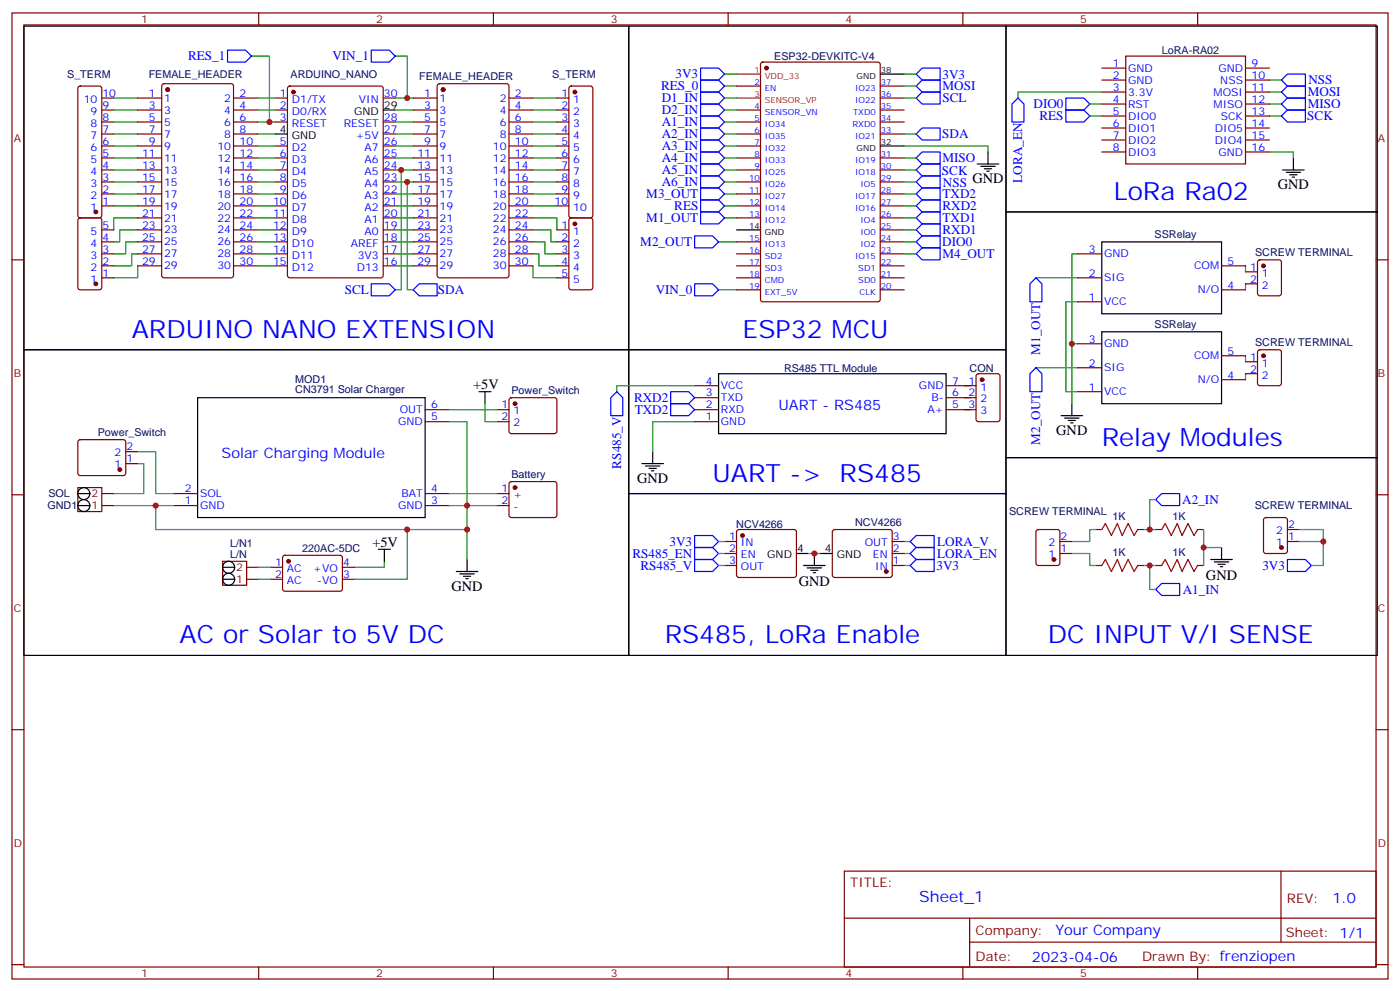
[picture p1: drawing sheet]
<svg xmlns="http://www.w3.org/2000/svg" width="412mm" height="292mm" viewBox="0 0 412 292" stroke-linecap="round" stroke-linejoin="round" font-family="sans-serif">
<g fill="none" stroke="#870000" stroke-width=".35">
<path d="M3.5 3.8h405.4v284.3h-405.4zM7.1 7.3h398.2v277.3h-398.2zM76.2 3.8v3.5M145.3 3.8v3.5M214.5 3.8v3.5M224.2 18.5l.5-.2h33.9l.6 .4 .1 69.4-.5 .7h-34.1l-.6-.4-.1-69.4zM283.6 3.8v3.5M331.6 16.5h35.3v31.8h-35.3zM352.8 3.8v3.5M23.2 25.5l.4-.2h5.7l.5 .2 .2 .5v37.4l-.2 .5-.5 .2h-5.7l-.5-.2-.2-.5v-37.4zM30 39.4h3.5M30 35.9h3.5"/>
<path d="M30 32.4h3.5M30 28.9h3.5M40.6 39.4h7M40.6 35.9h7M40.6 32.4h7M40.6 28.9h7M47.9 24.8l.4-.2h19.8l.6 .5 .1 56-.5 .6-20 .1-.6-.5-.1-56zM68.8 39.4h7M68.8 35.9h7M68.8 32.4h7M68.8 28.9h7M81.1 35.9h3.6"/>
<path d="M81.1 32.4h3.6M81.1 28.9h3.6M84.9 25.5l.5-.2h26.8l.6 .5 .1 55.3-.5 .6-27 .1-.7-.5v-55.3zM112.9 39.4h3.5M112.9 35.9h3.5M112.9 28.9h3.5M121.7 39.4h7.1M121.7 35.9h7.1M121.7 32.4h7.1M121.7 28.9h7.1M129 24.8l.5-.2h19.7l.7 .5v56l-.4 .6-20 .1-.7-.5v-56zM149.9 39.4h7.1"/>
<path d="M149.9 35.9h7.1M149.9 32.4h7.1M149.9 28.9h7.1M164 39.4h3.6M164 35.9h3.6M164 32.4h3.6M164 28.9h3.6M167.8 25.5l.5-.2h5.6l.5 .2 .2 .5v37.4l-.2 .5-.5 .2h-5.6l-.5-.2-.2-.5v-37.4zM217 39.4h7M217 35.9h7M217 32.4h7M217 25.3h7"/>
<path d="M259.3 39.4h7M259.3 35.9h7M259.3 32.4h7M259.3 28.9h7M259.3 25.3h7M324.6 20h7M324.6 23.6h7M324.6 27.1h7M324.6 30.6h7M324.6 34.1h7M324.6 37.7h7M366.9 20h7"/>
<path d="M366.9 23.6h7M366.9 27.1h7M366.9 30.6h7M366.9 34.1h7M366.9 37.7h7M30 57.1h3.5M30 53.6h3.5M30 50h3.5M30 46.5h3.5M30 43h3.5M40.6 57.1h7M40.6 53.6h7"/>
<path d="M40.6 50h7M40.6 46.5h7M40.6 43h7M68.8 57.1h7M68.8 53.6h7M68.8 50h7M68.8 46.5h7M68.8 43h7M81.1 57.1h3.6M81.1 53.6h3.6M81.1 50h3.6M81.1 46.5h3.6"/>
<path d="M81.1 43h3.6M112.9 57.1h3.5M112.9 53.6h3.5M112.9 50h3.5M112.9 46.5h3.5M112.9 43h3.5M121.7 57.1h7.1M121.7 53.6h7.1M121.7 50h7.1M121.7 46.5h7.1M121.7 43h7.1M149.9 57.1h7.1"/>
<path d="M149.9 53.6h7.1M149.9 50h7.1M149.9 46.5h7.1M149.9 43h7.1M164 57.1h3.6M164 53.6h3.6M164 50h3.6M164 46.5h3.6M164 43h3.6M217 57.1h7M217 53.6h7M217 50h7"/>
<path d="M217 46.5h7M217 43h7M259.3 57.1h7M259.3 53.6h7M259.3 50h7M259.3 46.5h7M324.6 41.2h7M324.6 44.7h7M366.9 41.2h7M366.9 44.7h7M3.5 76.5h3.6M23.2 64.3l.4-.2h5.7l.6 .5 .1 20-.5 .6-5.9 .1-.6-.5-.1-20z"/>
<path d="M30 78.2h3.5M30 74.7h3.5M30 71.2h3.5M30 67.7h3.5M30 60.6h3.5M40.6 78.2h7M40.6 74.7h7M40.6 71.2h7M40.6 67.7h7M40.6 60.6h7M40.6 64.1h7M68.8 78.2h7"/>
<path d="M68.8 74.7h7M68.8 71.2h7M68.8 67.7h7M68.8 60.6h7M68.8 64.1h7M81.1 78.2h3.6M81.1 74.7h3.6M81.1 71.2h3.6M81.1 67.7h3.6M81.1 60.6h3.6M81.1 64.1h3.6M112.9 78.2h3.5"/>
<path d="M112.9 74.7h3.5M112.9 71.2h3.5M112.9 67.7h3.5M112.9 60.6h3.5M112.9 64.1h3.5M121.7 78.2h7.1M121.7 74.7h7.1M121.7 71.2h7.1M121.7 67.7h7.1M121.7 60.6h7.1M121.7 64.1h7.1M149.9 78.2h7.1"/>
<path d="M149.9 74.7h7.1M149.9 71.2h7.1M149.9 67.7h7.1M149.9 60.6h7.1M149.9 64.1h7.1M164 78.2h3.6M164 74.7h3.6M164 71.2h3.6M164 67.7h3.6M164 60.6h3.6M167.8 64.3l.5-.2h5.6l.7 .5v20l-.4 .6-5.9 .1-.7-.5v-20zM217 78.2h7"/>
<path d="M217 74.7h7M217 71.2h7M217 60.6h7M217 64.1h7M259.3 78.2h7M259.3 74.7h7M259.3 71.2h7M259.3 67.7h7M259.3 60.6h7M259.3 64.1h7M317.5 74.7h7.1M359.8 78.2h7.1"/>
<path d="M370.7 76.7l.4-.2h5.7l.6 .4 .1 9.5-.5 .6-5.9 .1-.6-.5-.1-9.4zM405.3 76.5h3.6M30 81.8h3.5M164 81.8h3.6M217 81.8h7M217 85.3h7M259.3 81.8h7M259.3 85.3h7M317.5 81.8h7.1M317.5 88.8h7.1M359.8 85.3h7.1M366.9 80h3.5"/>
<path d="M366.9 83.5h3.5M317.5 115.3h7.1M317.5 108.2h7.1M317.5 101.2h7.1M359.8 111.8h7.1M359.8 104.7h7.1M366.9 106.5h3.5M366.9 110h3.5M370.7 103.1l.4-.2h5.7l.6 .5 .1 9.4-.5 .7h-5.9l-.6-.4-.1-9.5zM3.5 145.6h3.6M405.3 145.6h3.6M3.5 214.8h3.6"/>
<path d="M405.3 214.8h3.6M248.7 256.4h156.6v28.2h-156.6zM377.3 256.4v20.9M248.7 270.2h156.5M285.6 277.3h119.6M285.6 270.2v14.2M3.5 283.9h3.6M76.2 284.6v3.5M145.3 284.6v3.5M214.5 284.6v3.5M283.6 284.6v3.5M352.8 284.6v3.5"/>
<path d="M405.3 283.9h3.6"/>
</g>
<g fill="none" stroke="#00f" stroke-width=".35">
<path d="M67 14.7h5.3l1.8 1.8-1.8 1.8h-5.3zM109.4 14.7h5.3l1.7 1.8-1.7 1.8h-5.3zM206.4 23.6h5.3l1.7 1.7-1.7 1.8h-5.3zM271.6 23.6h5.3v3.5h-5.3l-1.7-1.8zM271.6 27.1h5.3v3.5h-5.3l-1.7-1.7zM271.6 37.7h5.3v3.5h-5.3l-1.7-1.8zM314 28.9h5.3l1.7 1.7-1.7 1.8h-5.3zM314 32.4h5.3l1.7 1.7-1.7 1.8h-5.3zM377.5 23.6l1.7-1.8h5.3v3.5h-5.3zM377.5 34.1l1.7-1.7h5.3v3.5h-5.3zM377.5 27.1l1.7-1.8h5.3v3.6h-5.3zM377.5 30.6l1.7-1.7h5.3v3.5h-5.3z"/>
<path d="M206.4 55.3h5.3l1.7 1.8-1.7 1.7h-5.3zM206.4 58.8h5.3l1.7 1.8-1.7 1.8h-5.3zM269.9 50l1.7-1.7h5.3v3.5h-5.3zM271.6 51.8h5.3v3.5h-5.3l-1.7-1.7zM271.6 44.7h5.3v3.6h-5.3l-1.7-1.8zM204.6 69.4h5.3l1.8 1.8-1.8 1.8h-5.3zM206.4 62.4h5.3l1.7 1.7-1.7 1.8h-5.3zM269.9 74.7l1.7-1.7h5.3v3.5h-5.3zM271.6 69.4h5.3v3.6h-5.3l-1.7-1.8zM109.4 83.5h5.3l1.7 1.8-1.7 1.8h-5.3zM121.7 85.3l1.8-1.8h5.3v3.6h-5.3zM204.6 83.5h5.3l1.8 1.8-1.8 1.8h-5.3z"/>
<path d="M305.2 81.8l1.7 1.7v5.3h-3.5v-5.3zM305.2 108.2l1.7 1.8v5.3h-3.5v-5.3z"/>
</g>
<g fill="none" stroke="#008700" stroke-width=".35">
<path d="M74.1 16.5h5.3v19.4M116.4 16.5h3.5v12.4M33.5 35.9h7.1M33.5 39.4h7.1M33.5 32.4h7.1M33.5 28.9h7.1M75.8 35.9h5.3M75.8 39.4h5.3M75.8 32.4h5.3M75.8 28.9h5.3M116.4 35.9h5.3M116.4 39.4h5.3"/>
<path d="M116.4 32.4h5.3M116.4 28.9h5.3M157 35.9h7M157 39.4h7M157 32.4h7M157 28.9h7M213.4 25.3h3.6M266.3 39.4h3.6M266.3 28.9h3.6M266.3 25.3h3.6M321 34.1h3.6M321 30.6h3.6"/>
<path d="M373.9 34.1h3.6M373.9 30.6h3.6M373.9 27.1h3.6M373.9 23.6h3.6M33.5 57.1h7.1M33.5 53.6h7.1M33.5 50h7.1M33.5 46.5h7.1M33.5 43h7.1M75.8 57.1h5.3M75.8 53.6h5.3M75.8 50h5.3"/>
<path d="M75.8 46.5h5.3M75.8 43h5.3M116.4 57.1h5.3M116.4 53.6h5.3M116.4 50h5.3M116.4 46.5h5.3M116.4 43h5.3M118.2 50v35.3h-1.8M119.9 53.6v31.7h1.8M157 57.1h7M157 53.6h7M157 50h7"/>
<path d="M157 46.5h7M157 43h7M213.4 57.1h3.6M266.3 53.6h3.6M266.3 50h3.6M266.3 46.5h3.6M33.5 60.6h7.1M40.6 78.2v3.6h-7.1M40.6 74.7h-1.8v3.5h-5.3M40.6 71.2h-3.6v3.5h-3.5M40.6 67.7h-5.3v3.5h-1.8M40.6 64.1h-7.1v3.6"/>
<path d="M75.8 60.6h5.3M75.8 64.1h5.3M75.8 67.7h5.3M75.8 71.2h5.3M75.8 74.7h5.3M75.8 78.2h5.3M116.4 60.6h5.3M116.4 64.1h5.3M116.4 67.7h5.3M116.4 71.2h5.3M116.4 74.7h5.3M116.4 78.2h5.3"/>
<path d="M157 78.2v3.6h7M157 74.7h1.7v3.5h5.3M157 71.2h3.5v3.5h3.5M157 67.7h5.3v3.5h1.7M157 64.1h7v3.6M157 60.6h7M211.7 71.2h5.3M213.4 60.6h3.6M213.4 64.1h3.6M266.3 71.2h3.6M266.3 74.7h3.6M317.5 74.7h-1.8v26.5h1.8"/>
<path d="M366.9 78.2v1.8M211.7 85.3h5.3M305.2 81.8h12.3M317.5 88.8h-3.5v26.5h3.5M366.9 83.5v1.8M305.2 108.2h12.3M366.9 104.7v1.8M366.9 110v1.8M113.2 165.2v1.8h-8.8"/>
</g>
<g fill="#870000" stroke="#870000" stroke-width=".35">
<circle cx="28.2" cy="83.5" r=".53"/>
<circle cx="169.3" cy="65.9" r=".53"/>
<circle cx="28.2" cy="62.4" r=".53"/>
<circle cx="169.3" cy="27.1" r=".53"/>
<circle cx="86.4" cy="27.1" r=".53"/>
<circle cx="130.5" cy="26.4" r=".53"/>
<circle cx="49.4" cy="26.4" r=".53"/>
<circle cx="372.2" cy="104.7" r=".53"/>
<circle cx="372.2" cy="78.2" r=".53"/>
<circle cx="225.8" cy="20" r=".53"/>
</g>
<path d="M81.1 39.4h3.6M112.9 32.4h3.5M259.3 21.8h7M259.3 43h7M217 67.7h7M324.6 71.2h35.2v21.2h-35.2zM324.6 97.6h35.2v21.2h-35.2zM111.4 161.7h3.6M113.2 161.7v3.5" fill="none" stroke="#000" stroke-width=".35"/>
<path d="M217 21.8h7M217 28.9h7" fill="none" stroke="#f00" stroke-width=".35"/>
<path d="M22.9 143.5h7.1v7.1h-7.1z" fill="#fff" stroke="#800000" stroke-width=".35"/>
<path d="M30 148.8h3.5M30 145.3h3.5" fill="none" stroke="#800000" stroke-width=".35"/>
<g fill="none" stroke="#000" stroke-width=".35">
<path d="M141.1 115.3h3.5M142.9 115.3v3.5M22.9 148.8h3.6M22.9 145.3h3.6M134.4 168.2h6.4M135.5 168.9h4.2M136.5 169.6h2.1M137.2 170.3h.7M137.6 164.7v3.5"/>
<circle cx="24.7" cy="148.8" r="1.76"/>
<circle cx="24.7" cy="145.3" r="1.76"/>
</g>
<path d="M79.7 167h3.5M79.7 170.5h3.5M83.5 163.6l.4-.2 16.5 .1 .5 .6-.1 9.5-.6 .4h-16.5l-.5-.7v-9.2zM100.9 167h3.5M100.9 170.5h3.5" fill="none" stroke="#870000" stroke-width=".35"/>
<circle cx="85" cy="165.2" r=".53" fill="#870000" stroke="#870000" stroke-width=".35"/>
<path d="M65.6 165.2h7v7.1h-7z" fill="#fff" stroke="#800000" stroke-width=".35"/>
<path d="M72.6 170.5h3.6M72.6 167h3.6" fill="none" stroke="#800000" stroke-width=".35"/>
<g fill="none" stroke="#000" stroke-width=".35">
<path d="M7.1 7.7h178.1v95.2h-178.1zM185.2 7.7h111.1v95.2h-111.1zM296.3 7.7h109.4v54.7h-109.4zM287.9 48.3h6.3M288.9 49h4.3M290 49.7h2.1M290.7 50.4h.7M291 44.7v3.6M377.8 50h6.4M378.9 50.7h4.2M379.9 51.4h2.2M380.6 52.1h.8"/>
<path d="M381 46.5v3.5M296.3 62.4h109.4v72.3h-109.4zM7.1 102.9h178.1v90h-178.1zM58.2 117.1h67v35.2h-67zM185.2 102.9h111.1v42.4h-111.1zM211.7 110h67v17.6h-67zM315.7 118.8v3.5M189.1 136.5h6.3M190.1 137.2h4.3M191.2 137.9h2.1M191.9 138.6h.7M192.3 132.9v3.6"/>
<path d="M296.3 134.7h109.4v58.2h-109.4zM312.6 122.3h6.3M313.6 123h4.3M314.7 123.8h2.1M315.4 124.5h.7M185.2 145.3h111.1v47.6h-111.1zM65.6 170.5h3.5M65.6 167h3.5M234.6 162.9h3.5M236.7 166.4h6.4M237.8 167.1h4.2M238.8 167.9h2.1"/>
<path d="M239.5 168.6h.7M239.9 162.9v3.5M241.7 162.9h3.5M356.7 164.7h6.3M357.7 165.4h4.2M358.8 166.1h2.1M359.5 166.8h.7M359.8 161.1v3.6"/>
<circle cx="67.4" cy="167" r="1.76"/>
<circle cx="67.4" cy="170.5" r="1.76"/>
</g>
<g fill="none" stroke="#870000" stroke-width=".35">
<path d="M150.2 117.3l.4-.2h12.7l.5 .2 .2 .5v9.4l-.7 .4h-12.9l-.5-.7v-9.1zM204.6 113.5h7.1M204.6 117.1h7.1M278.7 113.5h8.8M278.7 117.1h8.8M287.7 110.2l.5-.2h5.7l.6 .4 .1 13-.5 .7h-5.9l-.6-.5-.1-12.9zM23.2 129.6l.4-.2h12.7l.5 .2 .2 .5v9.5l-.7 .4-12.9-.1-.5-.6v-9.2zM37 136.5h3.6M37 132.9h3.6M125.2 120.6h7.1M125.2 124.1h7.1M146.4 120.6h3.5"/>
<path d="M146.4 124.1h3.5M204.6 120.6h7.1M204.6 124.1h7.1M278.7 120.6h8.8M51.2 145.3h7M51.2 148.8h7M125.2 145.3h7.1M125.2 148.8h7.1M146.4 145.3h3.5M146.4 148.8h3.5M150.2 142l.4-.3h12.7l.5 .3 .2 .5v9.4l-.7 .4h-12.9l-.5-.7v-9.1zM213.4 159.4h3.6"/>
<path d="M217.2 156.1l.5-.2h16.2l.5 .2 .2 .5v12.7l-.2 .5-.5 .2h-16.2l-.5-.3-.2-.4v-12.7zM245.4 156.1l.5-.2h16.2l.5 .2 .2 .5v12.7l-.2 .5-.5 .2h-16.2l-.5-.3-.2-.4v-12.7zM262.8 159.4h3.5M305.4 156.1l.5-.2h5.6l.7 .4v9.4l-.5 .7h-5.8l-.7-.4v-9.4zM312.2 159.4h3.5M322.8 155.9h1.8M335.1 155.9h1.8M340.4 155.9h1.8M352.8 155.9h1.7M372.4 152.5l.5-.2h5.6l.7 .5v9.4l-.4 .7h-5.9l-.7-.4v-9.5zM379.2 159.4h3.6M379.2 155.9h3.6"/>
<path d="M213.4 166.4h3.6M213.4 162.9h3.6M262.8 166.4h3.5M262.8 162.9h3.5M312.2 162.9h3.5M322.8 166.4h1.8M335.1 166.4h1.8M340.4 166.4h1.8M352.8 166.4h1.7"/>
</g>
<g fill="#870000" stroke="#870000" stroke-width=".35">
<circle cx="151.7" cy="143.5" r=".53"/>
<circle cx="151.7" cy="118.8" r=".53"/>
<circle cx="35.3" cy="138.2" r=".53"/>
<circle cx="289.3" cy="111.8" r=".53"/>
<circle cx="218.7" cy="157.6" r=".53"/>
<circle cx="261.1" cy="168.2" r=".53"/>
<circle cx="310.4" cy="164.7" r=".53"/>
<circle cx="377.5" cy="161.1" r=".53"/>
</g>
<g fill="none" stroke="#008700" stroke-width=".35">
<path d="M213.4 21.8h3.6M213.4 28.9h3.6M213.4 32.4h3.6M213.4 35.9h3.6M213.4 39.4h3.6M266.3 21.8h3.6M324.6 27.1h-24.7v1.8M213.4 43h3.6M213.4 46.5h3.6M213.4 50h3.6M213.4 53.6h3.6M266.3 43h24.7v1.7"/>
<path d="M266.3 57.1h3.6M373.9 44.7h7.1v1.8M266.3 60.6h3.6M266.3 67.7h3.6M266.3 64.1h3.6M142.9 118.8v5.3h3.5M204.6 113.5h-22.9v1.8M315.7 101.2v17.6M40.6 132.9h5.3v12.4h5.3M40.6 136.5h1.7v8.8h-8.8M132.3 124.1h5.3v40.6M132.3 120.6h14.1"/>
<path d="M204.6 124.1h-12.3v8.8M33.5 148.8h12.4M51.2 148.8h-5.3v7.1h74v14.6h-15.5M119.9 155.9h17.7M132.3 145.3h14.1M132.3 148.8h14.1M211.7 159.4h1.7M266.3 159.4h1.8M322.8 155.9h-1.8v3.5h-5.3M336.9 155.9h3.5M340.4 147h-1.7v8.9M354.5 155.9v10.5"/>
<path d="M382.8 155.9h7v10.5h-3.5M382.8 159.4h7M76.2 167h3.5M76.2 170.5h3.5M211.7 166.4h1.7M211.7 162.9h1.7M238.1 162.9h3.6M266.3 166.4h1.8M266.3 162.9h1.8M315.7 162.9h5.3v3.5h1.8M336.9 166.4h3.5M338.7 166.4v7.1h1.7"/>
<path d="M354.5 161.1h5.3"/>
</g>
<g fill="none" stroke="#00f" stroke-width=".35">
<path d="M206.4 20h5.3l1.7 1.8-1.7 1.8h-5.3zM206.4 27.1h5.3l1.7 1.8-1.7 1.7h-5.3zM206.4 30.6h5.3l1.7 1.8-1.7 1.7h-5.3zM206.4 34.1h5.3l1.7 1.8-1.7 1.8h-5.3zM206.4 37.7h5.3l1.7 1.7-1.7 1.8h-5.3zM269.9 21.8l1.7-1.8h5.3v3.6h-5.3zM298.1 30.6l1.8-1.7 1.7 1.7v5.3h-3.5zM206.4 41.2h5.3l1.7 1.8-1.7 1.7h-5.3zM206.4 44.7h5.3l1.7 1.8-1.7 1.8h-5.3zM206.4 48.3h5.3l1.7 1.7-1.7 1.8h-5.3zM206.4 51.8h5.3l1.7 1.8-1.7 1.7h-5.3zM269.9 57.1l1.7-1.8h5.3v3.5h-5.3z"/>
<path d="M271.6 58.8h5.3v3.6h-5.3l-1.7-1.8zM269.9 64.1l1.7-1.7h5.3v3.5h-5.3zM271.6 65.9h5.3v3.5h-5.3l-1.7-1.7zM181.7 115.3l1.7 1.8v5.2h-3.5v-5.2zM197.6 115.3h5.2l1.8 1.8-1.8 1.7h-5.2zM197.6 118.8h5.2l1.8 1.8-1.8 1.7h-5.2zM204.6 157.6h5.3l1.8 1.8-1.8 1.7h-5.3zM268.1 159.4l1.8-1.8h5.3v3.5h-5.3zM342.2 145.3h5.3v3.5h-5.3l-1.8-1.8zM204.6 164.7h5.3l1.8 1.7-1.8 1.8h-5.3zM204.6 161.1h5.3l1.8 1.8-1.8 1.8h-5.3zM268.1 162.9l1.8-1.8h5.3v3.6h-5.3z"/>
<path d="M268.1 166.4l1.8-1.7h5.3v3.5h-5.3zM342.2 171.7h5.3v3.6h-5.3l-1.8-1.8zM379.2 164.7h5.3l1.8 1.7-1.8 1.8h-5.3z"/>
</g>
<path d="M324.6 155.9l1-1.8 1.8 3.5 1.7-3.5 1.5 3.5 1.7-3.5 1.8 3.5 1-1.7M342.2 155.9l1.1-1.8 1.7 3.5 1.8-3.5 1.4 3.5 1.8-3.5 1.7 3.5 1.1-1.7M324.6 166.4l1-1.7 1.8 3.5 1.7-3.5 1.5 3.5 1.7-3.5 1.8 3.5 1-1.8M342.2 166.4l1.1-1.7 1.7 3.5 1.8-3.5 1.4 3.5 1.8-3.5 1.7 3.5 1.1-1.8" fill="none" stroke="#a10000" stroke-width=".35"/>
<g fill="#c00">
<circle cx="119.9" cy="53.6" r=".88"/>
<circle cx="118.2" cy="50" r=".88"/>
<circle cx="119.9" cy="28.9" r=".88"/>
<circle cx="79.4" cy="35.9" r=".88"/>
<circle cx="315.7" cy="101.2" r=".88"/>
<circle cx="45.9" cy="148.8" r=".88"/>
<circle cx="137.6" cy="148.8" r=".88"/>
<circle cx="119.9" cy="155.9" r=".88"/>
<circle cx="137.6" cy="155.9" r=".88"/>
<circle cx="338.7" cy="155.9" r=".88"/>
<circle cx="338.7" cy="166.4" r=".88"/>
<circle cx="389.8" cy="159.4" r=".88"/>
<circle cx="239.9" cy="162.9" r=".88"/>
<circle cx="354.5" cy="161.1" r=".88"/>
</g>
<g font-size="7.4" fill="#00f">
<text x="328.1" y="58.8">LoRa Ra02</text>
<text x="38.8" y="99.4">ARDUINO NANO EXTENSION</text>
<text x="218.7" y="99.4">ESP32 MCU</text>
<text x="324.6" y="131.2">Relay Modules</text>
<text x="209.9" y="141.7">UART -&gt;</text>
<text x="247.3" y="141.7">RS485</text>
<text x="52.9" y="189.4">AC or Solar to 5V DC</text>
<text x="195.8" y="189.4">RS485, LoRa Enable</text>
<text x="308.7" y="189.4">DC INPUT V/I SENSE</text>
</g>
<text font-size="4.6" fill="#00f" x="270.8" y="265.4">Sheet_1</text>
<g font-size="4.2">
<text x="376.4" y="55.7">GND</text>
<text x="139.3" y="114.6">+5V</text>
<text x="311.1" y="128">GND</text>
<text x="187.7" y="142.1">GND</text>
<text x="109.7" y="161">+5V</text>
<text x="133" y="173.8">GND</text>
<text x="235.3" y="172.5">GND</text>
<text x="355.2" y="170.8">GND</text>
</g>
<g font-size="4.2" fill="#00f">
<text x="229.3" y="120.6">UART - RS485</text>
<text x="65.3" y="134.7">Solar Charging Module</text>
<text x="392.5" y="265.7">1.0</text>
<text x="310.9" y="275.2">Your Company</text>
<text x="304" y="283">2023-04-06</text>
</g>
<g font-size="3.9" fill="#00f">
<text x="55.4" y="17.7">RES_1</text>
<text x="97.9" y="17.8">VIN_1</text>
<text x="199" y="23">3V3</text>
<text x="277.6" y="23.1">3V3</text>
<text x="194.7" y="26.6">RES_0</text>
<text x="277.6" y="26.5">MOSI</text>
<text x="385.2" y="28.3">MOSI</text>
<text x="385.4" y="24.8">NSS</text>
<text x="194.9" y="30.1">D1_IN</text>
<text x="194.9" y="33.6">D2_IN</text>
<text x="277.6" y="30.1">SCL</text>
<text x="304.5" y="31.9">DIO0</text>
<text x="306.2" y="35.4">RES</text>
<text x="385.1" y="35.4">SCK</text>
<text x="385.2" y="31.8">MISO</text>
<text x="194.9" y="37.2">A1_IN</text>
<text x="194.9" y="40.7">A2_IN</text>
<text x="277.5" y="40.6">SDA</text>
<text x="194.9" y="44.2">A3_IN</text>
<text x="194.9" y="47.7">A4_IN</text>
<text x="277.6" y="47.8">MISO</text>
<text x="194.9" y="51.3">A5_IN</text>
<text x="277.5" y="51.4">SCK</text>
<text x="301.1" y="53.8" transform="rotate(-90 301.1 53.8)">LORA_EN</text>
<text x="190.4" y="58.3">M3_OUT</text>
<text x="194.9" y="54.8">A6_IN</text>
<text x="277.6" y="58.4">TXD2</text>
<text x="277.8" y="54.9">NSS GND</text>
<text x="190.4" y="65.4">M1_OUT</text>
<text x="198.6" y="61.9">RES</text>
<text x="277.6" y="61.9">RXD2</text>
<text x="277.6" y="65.4">TXD1</text>
<text x="277.6" y="69">RXD1</text>
<text x="188.6" y="72.4">M2_OUT</text>
<text x="277.6" y="72.4">DIO0</text>
<text x="277.6" y="75.9">M4_OUT</text>
<text x="101.6" y="86.5">SCL</text>
<text x="129" y="86.6">SDA</text>
<text x="193.2" y="86.5">VIN_0</text>
<text x="306.4" y="104.4" transform="rotate(-90 306.4 104.4)">M1_OUT</text>
<text x="186.8" y="118.3">RXD2</text>
<text x="187" y="121.8">TXD2</text>
<text x="306.4" y="130.8" transform="rotate(-90 306.4 130.8)">M2_OUT</text>
<text x="183" y="137.9" transform="rotate(-90 183 137.9)">RS485_V</text>
<text x="348.3" y="148.3">A2_IN</text>
<text x="197.2" y="160.6">3V3</text>
<text x="276.1" y="160.6">LORA_V</text>
<text x="186.3" y="164.2">RS485_EN</text>
<text x="188.7" y="167.7">RS485_V</text>
<text x="275.9" y="167.8">3V3</text>
<text x="276.1" y="164.2">LORA_EN</text>
<text x="371.9" y="167.7">3V3</text>
<text x="348.4" y="174.8">A1_IN</text>
</g>
<g font-size="3.9" fill="#800">
<text x="250.5" y="261">TITLE:</text>
<text x="379.1" y="265.7">REV:</text>
<text x="287.4" y="275.2">Company:</text>
<text x="378.7" y="275.8">Sheet: 1/1</text>
<text x="287.4" y="282.9">Date:</text>
<text x="336.4" y="282.9">Drawn By: frenziopen</text>
</g>
<g font-size="3.2" fill="#800">
<text x="41.6" y="6.8">1</text>
<text x="110.8" y="6.8">2</text>
<text x="179.9" y="6.8">3</text>
<text x="249.1" y="6.8">4</text>
<text x="318.2" y="6.8">5</text>
<text x="4.1" y="41.9">A</text>
<text x="405.9" y="41.9">A</text>
<text x="4.1" y="111.1">B</text>
<text x="405.9" y="111.1">B</text>
<text x="4.1" y="180.2">C</text>
<text x="405.9" y="180.2">C</text>
<text x="4.1" y="249.3">D</text>
<text x="405.9" y="249.3">D</text>
<text x="41.6" y="287.6">1</text>
<text x="110.8" y="287.6">2</text>
<text x="179.9" y="287.6">3</text>
<text x="249.1" y="287.6">4</text>
<text x="318.2" y="287.6">5</text>
</g>
<g font-size="3.2" fill="#000080">
<text x="228.1" y="17.7">ESP32-DEVKITC-V4</text>
<text x="342.2" y="15.9">LoRA-RA02</text>
<text x="19.8" y="22.9">S_TERM</text>
<text x="43.8" y="22.9">FEMALE_HEADER</text>
<text x="85.6" y="23">ARDUINO_NANO</text>
<text x="123.5" y="23.6">FEMALE_HEADER</text>
<text x="162.7" y="22.9">S_TERM</text>
<text x="340.1" y="70.1">SSRelay</text>
<text x="369.7" y="75.3">SCREW TERMINAL</text>
<text x="340.1" y="96.6">SSRelay</text>
<text x="369.7" y="101.8">SCREW TERMINAL</text>
<text x="87" y="112.6">MOD1</text>
<text x="230.9" y="109.4">RS485 TTL Module</text>
<text x="285.6" y="109.4">CON</text>
<text x="87" y="115.8">CN3791 Solar Charger</text>
<text x="150.7" y="116">Power_Switch</text>
<text x="28.8" y="128.3">Power_Switch</text>
<text x="150.7" y="140.7">Battery</text>
<text x="14" y="149.9">GND1</text>
<text x="14.3" y="146.4">SOL</text>
<text x="369.6" y="149.9">SCREW TERMINAL</text>
<text x="216.9" y="155.3">NCV4266</text>
<text x="251.9" y="154.8">NCV4266</text>
<text x="297.2" y="151.7">SCREW TERMINAL</text>
<text x="327.7" y="153">1K</text>
<text x="345.4" y="153">1K</text>
<text x="67.8" y="161">L/N1</text>
<text x="67.8" y="164.1">L/N</text>
<text x="89" y="162.4">220AC-5DC</text>
<text x="327.7" y="163.6">1K</text>
<text x="345.4" y="163.6">1K</text>
</g>
<g font-size="3.2" fill="#00f">
<text x="327.8" y="19.7">1</text>
<text x="327.8" y="23.2">2</text>
<text x="332.3" y="21.1">GND</text>
<text x="358.9" y="21.1">GND</text>
<text x="368.7" y="19.7">9</text>
<text x="368.7" y="23.2">10</text>
<text x="30.2" y="28.5">10</text>
<text x="43.8" y="28.5">1</text>
<text x="48.3" y="29.9">1</text>
<text x="66.1" y="29.9">2</text>
<text x="70.6" y="28.5">2</text>
<text x="82.5" y="28.5">1</text>
<text x="113.1" y="28.5">30</text>
<text x="125" y="28.5">1</text>
<text x="129.5" y="29.9">1</text>
<text x="147.2" y="29.9">2</text>
<text x="151.7" y="28.5">2</text>
<text x="165.4" y="28.5">1</text>
<text x="327.8" y="26.7">3</text>
<text x="332.3" y="24.6">GND</text>
<text x="332.3" y="28.2">3.3V</text>
<text x="357.5" y="28.2">MOSI</text>
<text x="359.5" y="24.6">NSS</text>
<text x="368.7" y="26.7">11</text>
<text x="24.6" y="30.3">10</text>
<text x="26.7" y="33.8">9</text>
<text x="30.2" y="35.6">8</text>
<text x="30.2" y="32">9</text>
<text x="43.8" y="32">3</text>
<text x="43.8" y="35.6">5</text>
<text x="48.3" y="33.4">3</text>
<text x="66.1" y="33.4">4</text>
<text x="70.6" y="32">4</text>
<text x="70.6" y="35.6">6</text>
<text x="82.5" y="32">2</text>
<text x="82.5" y="35.6">3</text>
<text x="86" y="30.3">D1/TX</text>
<text x="86" y="33.8">D0/RX</text>
<text x="105.7" y="30.3">VIN</text>
<text x="113.1" y="35.6">28</text>
<text x="125" y="32">3</text>
<text x="125" y="35.6">5</text>
<text x="129.5" y="33.4">3</text>
<text x="147.2" y="33.4">4</text>
<text x="151.7" y="32">4</text>
<text x="151.7" y="35.6">6</text>
<text x="165.4" y="32">2</text>
<text x="165.4" y="35.6">3</text>
<text x="168.9" y="30.3">1</text>
<text x="168.9" y="33.8">2</text>
<text x="327.8" y="30.3">4</text>
<text x="327.8" y="33.8">5</text>
<text x="332.3" y="31.7">RST</text>
<text x="332.3" y="35.2">DIO0</text>
<text x="357.5" y="31.7">MISO</text>
<text x="359.6" y="35.2">SCK</text>
<text x="368.7" y="30.3">12</text>
<text x="368.7" y="33.8">13</text>
<text x="26.7" y="40.9">7</text>
<text x="26.7" y="37.3">8</text>
<text x="30.2" y="39.1">7</text>
<text x="43.8" y="39.1">7</text>
<text x="48.3" y="37">5</text>
<text x="48.3" y="40.5">7</text>
<text x="66.1" y="37">6</text>
<text x="66.1" y="40.5">8</text>
<text x="70.6" y="39.1">8</text>
<text x="86" y="37.3">RESET</text>
<text x="101.2" y="37.3">RESET</text>
<text x="104.8" y="40.9">+5V</text>
<text x="113.1" y="39.1">27</text>
<text x="125" y="39.1">7</text>
<text x="129.5" y="37">5</text>
<text x="129.5" y="40.5">7</text>
<text x="147.2" y="37">6</text>
<text x="147.2" y="40.5">8</text>
<text x="151.7" y="39.1">8</text>
<text x="165.4" y="39.1">4</text>
<text x="168.9" y="37.3">3</text>
<text x="168.9" y="40.9">4</text>
<text x="327.8" y="37.3">6</text>
<text x="327.8" y="40.9">7</text>
<text x="332.3" y="38.7">DIO1</text>
<text x="357.9" y="38.7">DIO5</text>
<text x="368.7" y="37.3">14</text>
<text x="368.7" y="40.9">15</text>
<text x="26.7" y="47.9">5</text>
<text x="26.7" y="44.4">6</text>
<text x="30.2" y="46.1">5</text>
<text x="30.2" y="42.6">6</text>
<text x="41.8" y="46.1">11</text>
<text x="43.8" y="42.6">9</text>
<text x="48.3" y="44">9</text>
<text x="48.3" y="47.6">11</text>
<text x="64.1" y="44">10</text>
<text x="64.1" y="47.6">12</text>
<text x="70.6" y="42.6">10</text>
<text x="70.6" y="46.1">12</text>
<text x="82.5" y="42.6">5</text>
<text x="82.5" y="46.1">6</text>
<text x="86" y="44.4">D2</text>
<text x="86" y="47.9">D3</text>
<text x="107.4" y="47.9">A6</text>
<text x="107.4" y="44.4">A7</text>
<text x="113.1" y="46.1">25</text>
<text x="113.1" y="42.6">26</text>
<text x="123" y="46.1">11</text>
<text x="125" y="42.6">9</text>
<text x="129.5" y="44">9</text>
<text x="129.5" y="47.6">11</text>
<text x="145.2" y="44">10</text>
<text x="145.2" y="47.6">12</text>
<text x="151.7" y="42.6">10</text>
<text x="151.7" y="46.1">12</text>
<text x="165.4" y="42.6">5</text>
<text x="165.4" y="46.1">6</text>
<text x="168.9" y="44.4">5</text>
<text x="168.9" y="47.9">6</text>
<text x="327.8" y="44.4">8</text>
<text x="332.3" y="42.3">DIO2</text>
<text x="332.3" y="45.8">DIO3</text>
<text x="357.9" y="42.3">DIO4</text>
<text x="358.9" y="45.8">GND</text>
<text x="368.7" y="44.4">16</text>
<text x="26.7" y="51.4">4</text>
<text x="30.2" y="53.2">3</text>
<text x="30.2" y="49.7">4</text>
<text x="41.8" y="49.7">13</text>
<text x="41.8" y="53.2">15</text>
<text x="48.3" y="51.1">13</text>
<text x="64.1" y="51.1">14</text>
<text x="70.6" y="49.7">14</text>
<text x="70.6" y="53.2">16</text>
<text x="82.5" y="49.7">7</text>
<text x="82.5" y="53.2">8</text>
<text x="86" y="51.4">D4</text>
<text x="107.4" y="51.4">A5</text>
<text x="113.1" y="53.2">23</text>
<text x="113.1" y="49.7">24</text>
<text x="123" y="49.7">13</text>
<text x="123" y="53.2">15</text>
<text x="129.5" y="51.1">13</text>
<text x="145.2" y="51.1">14</text>
<text x="151.7" y="49.7">14</text>
<text x="151.7" y="53.2">16</text>
<text x="165.4" y="49.7">7</text>
<text x="165.4" y="53.2">8</text>
<text x="168.9" y="51.4">7</text>
<text x="26.7" y="58.5">2</text>
<text x="26.7" y="55">3</text>
<text x="30.2" y="56.7">2</text>
<text x="41.8" y="56.7">17</text>
<text x="48.3" y="54.6">15</text>
<text x="48.3" y="58.1">17</text>
<text x="64.1" y="54.6">16</text>
<text x="64.1" y="58.1">18</text>
<text x="70.6" y="56.7">18</text>
<text x="82.5" y="56.7">9</text>
<text x="86" y="55">D5</text>
<text x="86" y="58.5">D6</text>
<text x="107.4" y="58.5">A3</text>
<text x="107.4" y="55">A4</text>
<text x="113.1" y="56.7">22</text>
<text x="123" y="56.7">17</text>
<text x="129.5" y="54.6">15</text>
<text x="129.5" y="58.1">17</text>
<text x="145.2" y="54.6">16</text>
<text x="145.2" y="58.1">18</text>
<text x="151.7" y="56.7">18</text>
<text x="165.4" y="56.7">9</text>
<text x="168.9" y="55">8</text>
<text x="168.9" y="58.5">9</text>
<text x="26.7" y="62">1</text>
<text x="30.2" y="60.3">1</text>
<text x="41.8" y="60.3">19</text>
<text x="41.8" y="63.8">21</text>
<text x="48.3" y="61.7">19</text>
<text x="48.3" y="65.2">21</text>
<text x="64.1" y="61.7">20</text>
<text x="64.1" y="65.2">22</text>
<text x="70.6" y="60.3">20</text>
<text x="70.6" y="63.8">22</text>
<text x="80.5" y="60.3">10</text>
<text x="80.5" y="63.8">11</text>
<text x="86" y="62">D7</text>
<text x="86" y="65.5">D8</text>
<text x="107.4" y="65.5">A1</text>
<text x="107.4" y="62">A2</text>
<text x="113.1" y="63.8">20</text>
<text x="113.1" y="60.3">21</text>
<text x="123" y="60.3">19</text>
<text x="123" y="63.8">21</text>
<text x="129.5" y="61.7">19</text>
<text x="129.5" y="65.2">21</text>
<text x="145.2" y="61.7">20</text>
<text x="145.2" y="65.2">22</text>
<text x="151.7" y="60.3">20</text>
<text x="151.7" y="63.8">22</text>
<text x="163.4" y="60.3">10</text>
<text x="168.9" y="62">10</text>
<text x="26.7" y="69.1">5</text>
<text x="30.2" y="70.8">4</text>
<text x="30.2" y="67.3">5</text>
<text x="41.8" y="67.3">23</text>
<text x="41.8" y="70.8">25</text>
<text x="48.3" y="68.7">23</text>
<text x="64.1" y="68.7">24</text>
<text x="70.6" y="67.3">24</text>
<text x="70.6" y="70.8">26</text>
<text x="80.5" y="67.3">12</text>
<text x="80.5" y="70.8">13</text>
<text x="86" y="69.1">D9</text>
<text x="107.4" y="69.1">A0</text>
<text x="113.1" y="70.8">18</text>
<text x="113.1" y="67.3">19</text>
<text x="123" y="67.3">23</text>
<text x="123" y="70.8">25</text>
<text x="129.5" y="68.7">23</text>
<text x="145.2" y="68.7">24</text>
<text x="151.7" y="67.3">24</text>
<text x="151.7" y="70.8">26</text>
<text x="165.4" y="67.3">1</text>
<text x="165.4" y="70.8">2</text>
<text x="168.9" y="69.1">1</text>
<text x="26.7" y="76.1">3</text>
<text x="26.7" y="72.6">4</text>
<text x="30.2" y="77.9">2</text>
<text x="30.2" y="74.4">3</text>
<text x="41.8" y="74.4">27</text>
<text x="41.8" y="77.9">29</text>
<text x="48.3" y="72.2">25</text>
<text x="48.3" y="75.8">27</text>
<text x="64.1" y="72.2">26</text>
<text x="64.1" y="75.8">28</text>
<text x="70.6" y="74.4">28</text>
<text x="70.6" y="77.9">30</text>
<text x="80.5" y="74.4">14</text>
<text x="80.5" y="77.9">15</text>
<text x="86" y="72.6">D10</text>
<text x="86" y="76.1">D11</text>
<text x="103.4" y="72.6">AREF</text>
<text x="105.4" y="76.1">3V3</text>
<text x="113.1" y="77.9">16</text>
<text x="113.1" y="74.4">17</text>
<text x="123" y="74.4">27</text>
<text x="123" y="77.9">29</text>
<text x="129.5" y="72.2">25</text>
<text x="129.5" y="75.8">27</text>
<text x="145.2" y="72.2">26</text>
<text x="145.2" y="75.8">28</text>
<text x="151.7" y="74.4">28</text>
<text x="151.7" y="77.9">30</text>
<text x="165.4" y="74.4">3</text>
<text x="165.4" y="77.9">4</text>
<text x="168.9" y="72.6">2</text>
<text x="168.9" y="76.1">3</text>
<text x="320.8" y="74.4">3</text>
<text x="325.3" y="75.8">GND</text>
<text x="361.6" y="77.9">5</text>
<text x="26.7" y="83.2">1</text>
<text x="26.7" y="79.7">2</text>
<text x="30.2" y="81.4">1</text>
<text x="48.3" y="79.3">29</text>
<text x="64.1" y="79.3">30</text>
<text x="86" y="79.7">D12</text>
<text x="105.1" y="79.7">D13</text>
<text x="129.5" y="79.3">29</text>
<text x="145.2" y="79.3">30</text>
<text x="165.4" y="81.4">5</text>
<text x="168.9" y="79.7">4</text>
<text x="168.9" y="83.2">5</text>
<text x="320.8" y="81.4">2</text>
<text x="325.3" y="82.8">SIG</text>
<text x="351.7" y="79.3">COM</text>
<text x="368.2" y="79.7">1</text>
<text x="368.2" y="83.2">2</text>
<text x="371.7" y="81.4">1</text>
<text x="320.8" y="88.5">1</text>
<text x="325.3" y="89.9">VCC</text>
<text x="352.8" y="86.4">N/O</text>
<text x="361.6" y="84.9">4</text>
<text x="371.7" y="84.9">2</text>
<text x="320.8" y="100.8">3</text>
<text x="320.8" y="107.9">2</text>
<text x="325.3" y="102.2">GND</text>
<text x="351.7" y="105.8">COM</text>
<text x="361.6" y="104.4">5</text>
<text x="368.2" y="106.1">1</text>
<text x="371.7" y="107.9">1</text>
<text x="207.9" y="113.2">4</text>
<text x="280.5" y="113.2">7</text>
<text x="285.3" y="113.2">1</text>
<text x="325.3" y="109.3">SIG</text>
<text x="352.8" y="112.8">N/O</text>
<text x="361.6" y="111.4">4</text>
<text x="368.2" y="109.6">2</text>
<text x="371.7" y="111.4">2</text>
<text x="207.9" y="116.7">3</text>
<text x="212.4" y="114.6">VCC</text>
<text x="212.4" y="118.1">TXD</text>
<text x="270.7" y="114.6">GND</text>
<text x="274.4" y="118.1">B-</text>
<text x="280.5" y="116.7">6</text>
<text x="285.3" y="116.7">2</text>
<text x="288.8" y="114.9">1</text>
<text x="288.8" y="118.5">2</text>
<text x="320.8" y="114.9">1</text>
<text x="325.3" y="116.3">VCC</text>
<text x="117.2" y="125.2">GND</text>
<text x="117.8" y="121.6">OUT</text>
<text x="127" y="123.8">5</text>
<text x="127" y="120.2">6</text>
<text x="147.7" y="120.2">1</text>
<text x="147.7" y="123.8">2</text>
<text x="151.2" y="122">1</text>
<text x="151.2" y="125.5">2</text>
<text x="207.9" y="123.8">1</text>
<text x="207.9" y="120.2">2</text>
<text x="212.4" y="125.2">GND</text>
<text x="212.4" y="121.6">RXD</text>
<text x="273.2" y="121.6">A+</text>
<text x="280.5" y="120.2">5</text>
<text x="285.3" y="120.2">3</text>
<text x="288.8" y="122">3</text>
<text x="33.7" y="137.9">1</text>
<text x="33.7" y="134.3">2</text>
<text x="37.2" y="136.1">1</text>
<text x="37.2" y="132.6">2</text>
<text x="54.4" y="148.4">1</text>
<text x="54.4" y="144.9">2</text>
<text x="58.9" y="149.9">GND</text>
<text x="58.9" y="146.3">SOL</text>
<text x="117.2" y="149.9">GND</text>
<text x="118.2" y="146.3">BAT</text>
<text x="127" y="148.4">3</text>
<text x="127" y="144.9">4</text>
<text x="147.7" y="144.9">1</text>
<text x="147.7" y="148.4">2</text>
<text x="151.2" y="146.7">+</text>
<text x="151.2" y="150.2">-</text>
<text x="379.4" y="155.5">2</text>
<text x="214.8" y="159">1</text>
<text x="218.3" y="160.8">IN</text>
<text x="254.7" y="160.8">OUT</text>
<text x="263" y="159">3</text>
<text x="308.9" y="160.8">2</text>
<text x="312.4" y="159">2</text>
<text x="375.9" y="160.8">1</text>
<text x="375.9" y="157.3">2</text>
<text x="379.4" y="159">1</text>
<text x="81" y="166.6">1</text>
<text x="101" y="166.6">4</text>
<text x="214.8" y="166.1">3</text>
<text x="214.8" y="162.6">2</text>
<text x="218.3" y="167.9">OUT</text>
<text x="218.3" y="164.3">EN</text>
<text x="257.1" y="164.3">EN</text>
<text x="257.8" y="167.9">IN</text>
<text x="263" y="162.6">2</text>
<text x="263" y="166.1">1</text>
<text x="308.9" y="164.3">1</text>
<text x="312.4" y="162.6">1</text>
<text x="81" y="170.1">2</text>
<text x="84.5" y="171.9">AC</text>
<text x="84.5" y="168.4">AC</text>
<text x="92.3" y="168.4">+VO</text>
<text x="93.5" y="171.9">-VO</text>
<text x="101" y="170.1">3</text>
</g>
<g font-size="3.2">
<text x="104.3" y="33.8">GND</text>
<text x="113.1" y="32">29</text>
<text x="82.5" y="39.1">4</text>
<text x="86" y="40.9">GND</text>
<text x="226" y="164.3">GND</text>
<text x="234.8" y="162.6">4</text>
<text x="243" y="162.6">4</text>
<text x="246.5" y="164.3">GND</text>
</g>
<g font-size="3.2" fill="#800000">
<text x="26.9" y="149.9">1</text>
<text x="26.9" y="146.3">2</text>
<text x="69.6" y="171.6">1</text>
<text x="69.6" y="168">2</text>
</g>
<g font-size="2.5" fill="#f00">
<text x="222.3" y="21.4">1</text>
<text x="225.3" y="23.2">VDD_33</text>
<text x="222.3" y="28.5">3</text>
<text x="225.3" y="30.3">SENSOR_VP</text>
</g>
<g font-size="2.5">
<text x="252.3" y="23.2">GND</text>
<text x="259.5" y="21.4">38</text>
<text x="252.3" y="44.4">GND</text>
<text x="259.5" y="42.6">32</text>
<text x="220.7" y="67.3">14</text>
<text x="225.3" y="69.1">GND</text>
</g>
<g font-size="2.5" fill="#00f">
<text x="222.3" y="25">2</text>
<text x="225.3" y="26.7">EN</text>
<text x="251.9" y="26.7">IO23</text>
<text x="259.5" y="28.5">36</text>
<text x="259.5" y="25">37</text>
<text x="222.3" y="32">4</text>
<text x="222.3" y="35.6">5</text>
<text x="225.3" y="33.8">SENSOR_VN</text>
<text x="251.3" y="33.8">TXD0</text>
<text x="251.9" y="30.3">IO22</text>
<text x="259.5" y="35.6">34</text>
<text x="259.5" y="32">35</text>
<text x="222.3" y="39.1">6</text>
<text x="225.3" y="37.3">IO34</text>
<text x="225.3" y="40.9">IO35</text>
<text x="251.1" y="37.3">RXD0</text>
<text x="251.9" y="40.9">IO21</text>
<text x="259.5" y="39.1">33</text>
<text x="222.3" y="42.6">7</text>
<text x="222.3" y="46.1">8</text>
<text x="225.3" y="44.4">IO32</text>
<text x="225.3" y="47.9">IO33</text>
<text x="251.9" y="47.9">IO19</text>
<text x="259.5" y="46.1">31</text>
<text x="220.7" y="53.2">10</text>
<text x="222.3" y="49.7">9</text>
<text x="225.3" y="51.4">IO25</text>
<text x="251.9" y="51.4">IO18</text>
<text x="259.5" y="53.2">29</text>
<text x="259.5" y="49.7">30</text>
<text x="220.7" y="56.7">11</text>
<text x="225.3" y="55">IO26</text>
<text x="225.3" y="58.5">IO27</text>
<text x="251.9" y="58.5">IO17</text>
<text x="253.4" y="55">IO5</text>
<text x="259.5" y="56.7">28</text>
<text x="220.7" y="60.3">12</text>
<text x="220.7" y="63.8">13</text>
<text x="225.3" y="62">IO14</text>
<text x="225.3" y="65.5">IO12</text>
<text x="251.9" y="62">IO16</text>
<text x="253.4" y="65.5">IO4</text>
<text x="259.5" y="63.8">26</text>
<text x="259.5" y="60.3">27</text>
<text x="220.7" y="70.8">15</text>
<text x="253.4" y="69.1">IO0</text>
<text x="259.5" y="70.8">24</text>
<text x="259.5" y="67.3">25</text>
<text x="220.7" y="74.4">16</text>
<text x="220.7" y="77.9">17</text>
<text x="225.3" y="72.6">IO13</text>
<text x="225.3" y="76.1">SD2</text>
<text x="251.9" y="76.1">IO15</text>
<text x="253.4" y="72.6">IO2</text>
<text x="259.5" y="77.9">22</text>
<text x="259.5" y="74.4">23</text>
<text x="220.7" y="81.4">18</text>
<text x="225.3" y="79.7">SD3</text>
<text x="225.3" y="83.2">CMD</text>
<text x="252.8" y="83.2">SD0</text>
<text x="252.8" y="79.7">SD1</text>
<text x="259.5" y="81.4">21</text>
<text x="220.7" y="84.9">19</text>
<text x="225.3" y="86.7">EXT_5V</text>
<text x="253.2" y="86.7">CLK</text>
<text x="259.5" y="84.9">20</text>
</g>
</svg>
